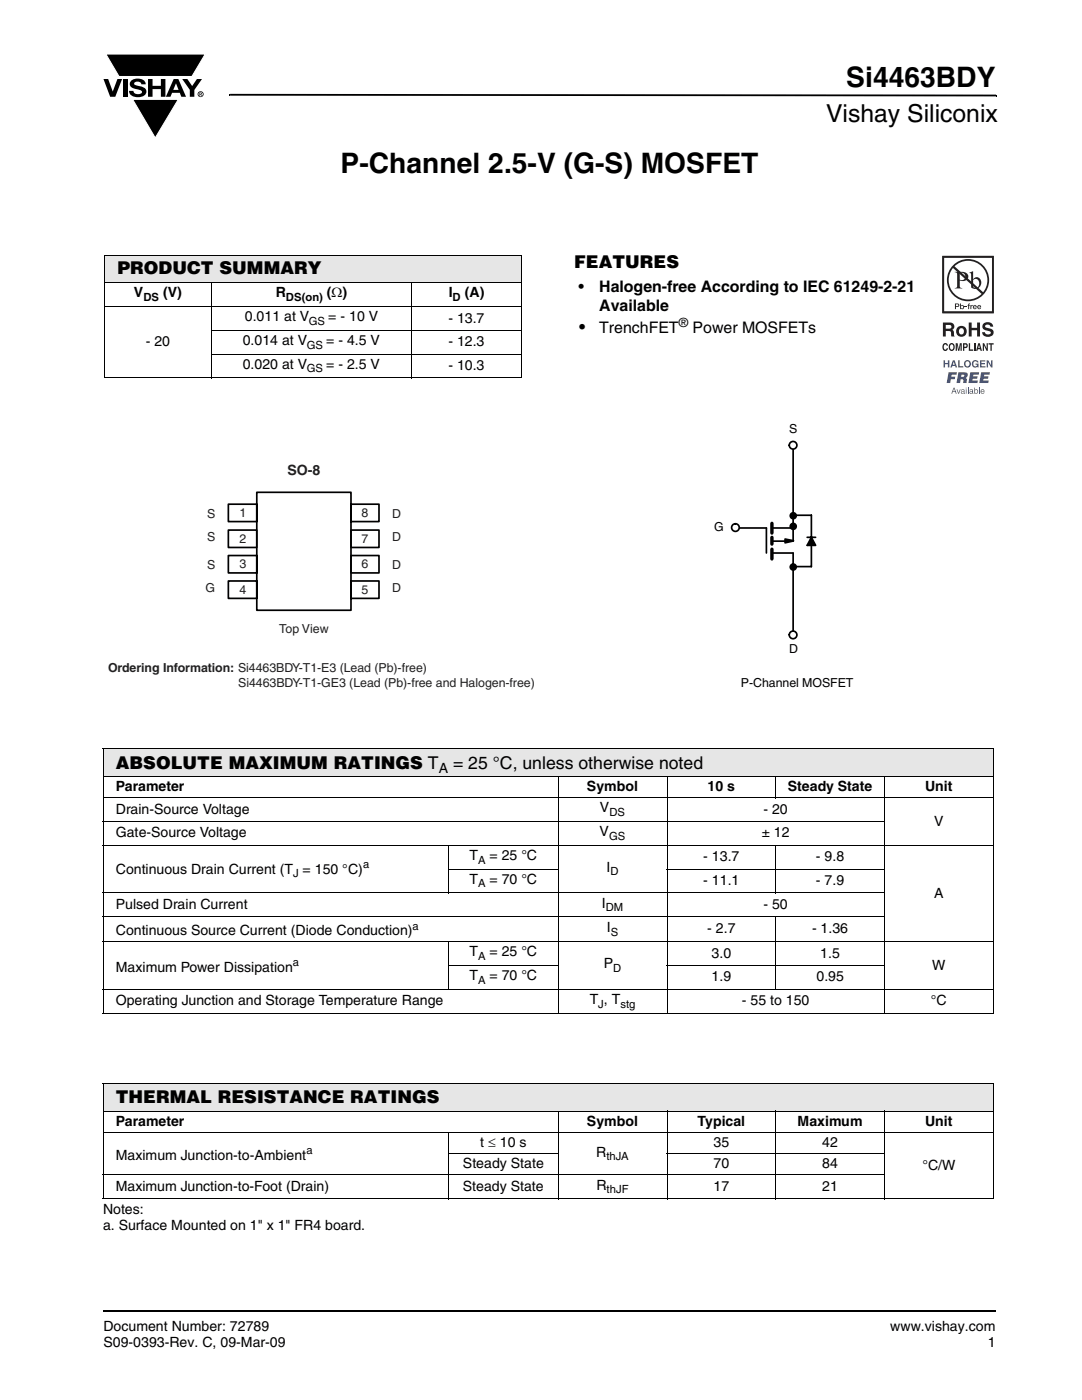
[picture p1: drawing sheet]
<svg xmlns="http://www.w3.org/2000/svg" width="216mm" height="279mm" viewBox="0 0 216 279" stroke-linecap="round" stroke-linejoin="round" font-family="sans-serif">
<g fill="#000">
<path d="M20.6 15.8h1l.9 2.5 .9-2.5h1l-1.4 3.5h-1zM21.1 10.8h19.8l-2.6 4.5h-14.6zM24.5 15.8h.9v3.5h-.9zM26.2 16.1a2.08 2.08 0 0 1 2.8 .3l.1 .4h-.9a.78 .78 0 0 0-.7-.5 .78 .78 0 0 0-.7 .4l.2 .3 1 .2a1.06 1.06 0 0 1 1.2 1 1.06 1.06 0 0 1-1.1 1.1 1.71 1.71 0 0 1-2.3-1.2h.8a.95 .95 0 0 0 .8 .7 .95 .95 0 0 0 .9-.4 1.3 1.3 0 0 0-1.2-.6 1.02 1.02 0 0 1-1-.6 1.02 1.02 0 0 1 .1-1.1zM29.5 15.8h.9v1.3h1.7v-1.3h.9v3.5h-.9v-1.5h-1.7v1.5h-.9zM26.5 19.8h9.1l-4.6 7.7zM36.4 15.8h1l.9 1.4 1-1.4h1l-1.5 2.2v1.3h-.9v-1.4zM45.7 18.7h.2v.4h-.2zM45.9 18.7l152.9 .2v.3l-152.9-.1zM198.8 18.9h.1v.3h-.1zM20.5 261.5h.1v.4h-.1z"/>
<path d="M35.1 16.6l-.5 1.3h1zM34.7 15.8h.9l1.5 3.5h-.9l-.3-.8h-1.6l-.3 .8h-.9z"/>
<path d="M39.9 18.6v.1h.2v-.1zM39.8 18.5h.4l.1 .2-.2 .1 .2 .3-.3-.3-.1 .3h-.1zM39.6 18.8a.45 .45 0 0 0 .9 0 .45 .45 0 0 0-.9 0zM39.4 18.8a.6 .6 0 0 1 1.2 0 .6 .6 0 0 1-1.2 0z"/>
</g>
<path d="M21.1 10.8h19.8l-2.6 4.5h-14.5zM26.5 19.8h9.1l-4.6 7.7z" fill="none" stroke="#fff" stroke-width=".2"/>
<path d="M20.6 261.7h178.2" fill="none" stroke="#000" stroke-width=".36"/>
<path d="M20.9 50.9h83.1v5.5h-83.1z" fill="#e6e6e6"/>
<path d="M20.8 50.9h83.3M20.8 56.4h83.3M20.9 51v24.3M42.2 56.3v19.2M82.1 56.3v19.2M104 51v24.3M20.8 61.2h83.3M20.8 75.4h83.3M42.1 65.9h62M42.1 70.7h62" fill="none" stroke="#000" stroke-width=".2"/>
<path d="M21.5 92.4h85.2v45.3h-85.2z" fill="#fff"/>
<path d="M51.2 98.3h18.8v23.5h-18.8zM45.6 105.8h5.6v3.5h-5.6zM45.6 100.6h5.6v3.5h-5.6zM45.6 115.9h5.6v3.5h-5.6zM45.6 110.9h5.6v3.4h-5.6zM70 105.8h5.6v3.5h-5.6zM70 110.9h5.6v3.4h-5.6zM70 115.9h5.6v3.5h-5.6zM70 100.6h5.6v3.5h-5.6z" fill="none" stroke="#000" stroke-width=".34"/>
<path d="M142.5 84.2h27.8v53.5h-27.8z" fill="#fff"/>
<path d="M158.3 89.6v18.3M154 105.4h4.3" fill="none" stroke="#000" stroke-width=".34"/>
<circle cx="158.3" cy="88.9" r=".76" fill="#fff"/>
<g fill="none" stroke="#000" stroke-width=".34">
<path d="M154 108h4.3M158.3 110.4v15.5M158.3 107.9l-1.6-.3v.7l1.5-.3"/>
<circle cx="158.3" cy="88.9" r=".76"/>
</g>
<path d="M154 104.4v2" fill="none" stroke="#000" stroke-width=".68"/>
<path d="M156.7 107.6l1.6 .3-1.6 .4z" fill="#000"/>
<circle cx="158.2" cy="126.7" r=".76" fill="#fff"/>
<g fill="none" stroke="#000" stroke-width=".34">
<path d="M147.3 105.4h5.6v5M154 110.4h4.3M158.3 102.8h3.6v10.3h-3.6M161.1 107.2h1.6M161.9 107.2l.8 1.6h-1.6z"/>
<circle cx="158.2" cy="126.7" r=".76"/>
</g>
<path d="M154 107.2v1.4M154 109.6v2" fill="none" stroke="#000" stroke-width=".68"/>
<path d="M161.9 107.2l.8 1.6h-1.6z" fill="#000"/>
<circle cx="146.7" cy="105.3" r=".76" fill="#fff"/>
<g fill="none" stroke="#000" stroke-width=".34">
<circle cx="146.7" cy="105.3" r=".76"/>
<circle cx="158.3" cy="102.9" r=".59"/>
<circle cx="158.3" cy="105" r=".59"/>
<circle cx="158.3" cy="113.2" r=".59"/>
</g>
<g fill="#000">
<circle cx="158.3" cy="102.9" r=".59"/>
<circle cx="158.3" cy="105" r=".59"/>
<circle cx="158.3" cy="113.2" r=".59"/>
</g>
<path d="M20.6 149.5h177.6v5.5h-177.6z" fill="#e6e6e6"/>
<g fill="none" stroke="#000" stroke-width=".2">
<path d="M20.5 149.5h177.8M20.5 155h112.5M20.5 159.2h177.8M20.6 149.5v52.6M111.4 154.9v47.4M133.1 154.9v47.4M133.2 155h43.2M154.8 154.9v4.4M176.5 154.9v47.4M176.6 155h21.7M198.2 149.5v52.6M20.5 163.9h156.1"/>
<path d="M20.5 168.7h177.8M20.5 178.2h156.1M89.4 173.4h22.1M89.5 168.6v9.7M133 173.4h43.6M154.8 168.6v9.7M20.5 182.9h156.1M20.5 187.9h177.8M20.5 197.4h177.8M89.4 192.7h22.1M89.5 187.8v9.7M133 192.7h43.6"/>
<path d="M154.8 182.9v14.6M20.5 202.2h177.8"/>
</g>
<path d="M20.6 216.3h177.6v5.5h-177.6z" fill="#e6e6e6"/>
<g fill="none" stroke="#000" stroke-width=".2">
<path d="M20.5 216.3h177.8M20.6 216.4v22.8M198.2 216.4v22.8M20.5 221.8h112.5M20.5 226h177.8M20.5 234.5h156.1M20.5 239.2h177.8M89.4 230.3h22.1M89.5 225.9v13.4M111.4 221.7v17.6M133 230.3h43.6M133.1 221.7v17.6"/>
<path d="M133.2 221.8h43.2M154.8 221.7v17.6M176.5 221.7v17.6M176.6 221.8h21.7"/>
</g>
<g fill="#fff">
<path d="M185.9 45.3h14.5v39.1h-14.5z"/>
<path d="M188 51.1h10.3v27.5h-10.3z"/>
</g>
<path d="M188.4 51.4h9.5v10.8h-9.5zM188 51.1v11.4h10.3v-11.4z" fill="#201d1e"/>
<g fill="#3853a3">
<path d="M188.3 71.9h.3v.5h.5v-.5h.3v1.4h-.3v-.6h-.5v.6h-.3z"/>
<path d="M191.2 71.9h.3v1.2h.7v.2h-1z"/>
<path d="M194.1 72.1a.68 .68 0 0 1 1.2 .2l-.9-.1a.55 .55 0 0 0-.2 .5 .55 .55 0 0 0 .4 .4l.4-.3h-.3v-.2h.6v.7h-.2l-.1-.1a.71 .71 0 0 1-1-.1 .71 .71 0 0 1 .1-1z"/>
<path d="M195.5 71.9h1.1v.2h-.8v.4h.7v.2h-.7v.4h.8v.2h-1.1z"/>
<path d="M196.9 71.9h.3l.6 1v-1h.2v1.4h-.3l-.5-1v1h-.3z"/>
<path d="M189.3 74.3h1.7l-.1 .5h-1l-.1 .4h.8l-.1 .5h-.8l-.1 .7h-.7z"/>
<path d="M193.6 74.3h1.8l-.1 .5h-1.1v.3h.9l-.1 .5h-.9l-.1 .3h1.1l-.1 .5h-1.8z"/>
<path d="M195.8 74.3h1.7v.5h-1.1l-.1 .3h.9l-.1 .5h-.8l-.1 .3h1.1l-.1 .5h-1.8z"/>
<path d="M190.9 77.7h.1l.3 .7 .2-.7h.2l-.3 .9h-.2z"/>
<path d="M193.1 77.4h.1v1.2h-.1z"/>
<path d="M195.3 77.4h.2v1.2h-.2z"/>
<path d="M190.3 72.2l-.2 .6h.4zM190.1 71.9h.4l.5 1.4h-.3l-.1-.3h-.6l-.1 .3h-.3z"/>
<path d="M192.6 72.6a.47 .47 0 0 0 .9 0 .47 .47 0 0 0-.9 0zM192.3 72.6a.75 .75 0 0 1 1.5 0 .75 .75 0 0 1-1.5 0z"/>
<path d="M191.9 74.8l-.1 .4 .6-.1-.1-.3zM191.2 74.3l1.8 .1a.63 .63 0 0 1-.4 1l.3 .3v.7h-.7v-.6l-.3-.1h-.2l-.1 .7h-.7z"/>
<path d="M190.4 77.5l-.2 .6h.3zM190.3 77.4h.2l.4 1.2h-.2l-.1-.4h-.5l-.1 .4h-.2z"/>
<path d="M191.9 78.2v.2l.1 .1 .2-.1 .1-.3zM191.8 77.8l.3-.1 .3 .1 .2 .8-.8-.1v-.4l.5-.2-.2-.1-.3 .2z"/>
<path d="M192.7 77.7h.2v.9h-.2zM192.7 77.4h.2v.1h-.2z"/>
<path d="M193.6 78.2v.2l.1 .1 .2-.1 .1-.3zM193.5 77.8l.3-.1 .3 .1 .2 .8-.8-.1v-.4l.5-.2-.2-.1-.3 .2z"/>
<path d="M194.4 78.1a.35 .35 0 0 0 .7 0 .35 .35 0 0 0-.7 0zM194.4 77.4h.1v.4a.4 .4 0 0 1 .7 .3 .4 .4 0 0 1-.7 .4l-.1 .1z"/>
<path d="M195.9 77.9l-.1 .2h.5l-.1-.3zM195.8 77.7h.5l.1 .2 .1 .3h-.7l.3 .3 .3-.2-.2 .3a.47 .47 0 0 1-.5-.3 .47 .47 0 0 1 .1-.6z"/>
</g>
<g fill="#231f20">
<path d="M193.3 64.4h.6v1h1.1v-1h.6v2.8h-.6v-1.3h-1.1v1.3h-.6z"/>
<path d="M196.3 64.5a1.15 1.15 0 0 1 1.9 .7h-.6v-.2a.68 .68 0 0 0-1-.1v.4l.3 .1a1.29 1.29 0 0 1 1.4 .9 1.17 1.17 0 0 1-1.2 .9 1.17 1.17 0 0 1-1.1-.9h.5l.1 .2a.67 .67 0 0 0 1.1-.1l-.2-.3-.6-.1a.82 .82 0 0 1-.8-.5 .82 .82 0 0 1 .2-1z"/>
<path d="M188.2 68.7l.4-.2h.3l.3 .5-.7-.2a.66 .66 0 0 0 .1 1l.3-.3h.3a.54 .54 0 0 1-.5 .6 .54 .54 0 0 1-.6-.5z"/>
<path d="M190.7 68.5h.4l.2 1.2 .2-1.2h.4v1.5h-.2v-1.3l-.3 1.3h-.2l-.3-1.3v1.3h-.2z"/>
<path d="M193.3 68.5h.3v1.2h.6v.3h-.9z"/>
<path d="M194.4 68.5h.2v1.5h-.2z"/>
<path d="M196.1 68.5h.3l.5 1.1v-1.1h.2v1.5h-.2l-.6-1.1v1.1h-.2z"/>
<path d="M197.3 68.5h1v.3h-.4v1.2h-.3v-1.2h-.3z"/>
<path d="M192.5 61.2h.5v.1h-.5z"/>
<path d="M193.3 60.6h.2l-.1 .2 .1 .1v.1h-.1v.7h-.2v-.7h-.1z"/>
<path d="M193.6 60.9h.2v.1l.3-.1v.1l-.2 .1-.1 .6h-.2z"/>
<path d="M188.7 64.8v.8h1a.39 .39 0 0 0 0-.7zM188.1 64.4h1.5a.79 .79 0 0 1 .7 .4 .79 .79 0 0 1-.1 .9l-.2 .1a.98 .98 0 0 1 .4 1.2l.1 .2h-.7l-.2-1.1h-.9v1.1h-.6z"/>
<path d="M191.6 65.6a.63 .63 0 0 0-.2 .7 .63 .63 0 0 0 .7 .4 .63 .63 0 0 0 .2-.8 .63 .63 0 0 0-.7-.3zM190.8 66.1a1.09 1.09 0 0 1 2.1 0 1.09 1.09 0 0 1-2.1 0z"/>
<path d="M189.8 68.8a.64 .64 0 0 0 .1 1l.2-.1a.64 .64 0 0 0-.2-1zM189.5 68.6l.2-.1a.56 .56 0 0 1 .7 .3 .82 .82 0 0 1-.5 1.3l-.2-.1a.89 .89 0 0 1-.2-1.4z"/>
<path d="M192.4 68.8v.4l.4-.1v-.3zM192.2 68.5h.5a.5 .5 0 0 1 .4 .5 .5 .5 0 0 1-.4 .5h-.3v.5h-.2z"/>
<path d="M195.3 68.8l-.1 .6h.3zM195.2 68.5h.3l.4 1.5h-.2l-.1-.3h-.5l-.1 .3h-.2z"/>
<path d="M188.4 51.4h9.5v10.8h-9.5zM188 51.1v11.4h10.3v-11.4z"/>
<path d="M190.7 60.7v.4h.5v-.3zM190.6 60.6h.7l.1 .3-.1 .3-.6 .1v.4h-.1z"/>
<path d="M191.7 61.3a.26 .26 0 0 0 .5 0 .26 .26 0 0 0-.5 0zM191.6 60.6h.2v.4a.38 .38 0 0 1 .5 0 .38 .38 0 0 1 0 .6 .38 .38 0 0 1-.6 0l-.1 .1z"/>
<path d="M194.4 61.1l-.1 .1h.4l-.2-.2zM194.3 60.9h.4l.2 .4h-.6l.1 .2 .5-.1a.42 .42 0 0 1-.7 .2 .42 .42 0 0 1 .1-.7z"/>
<path d="M195.2 61.1v.1h.4l-.2-.2zM195.2 60.9h.4l.2 .4h-.6v.2l.6-.1a.42 .42 0 0 1-.7 .2 .42 .42 0 0 1 .1-.7z"/>
<path d="M191.5 54.5v1.3a.75 .75 0 0 0 1.1-.6 .75 .75 0 0 0-1.1-.7zM190.5 54.3a2.81 2.81 0 0 1 2.5 .3 .97 .97 0 0 1-.1 1.2 .97 .97 0 0 1-1.2 .2h-.2v1.1l.1 .2 .4 .3h-1.5l.3-.2 .2-.3v-2.3l-.1-.3z"/>
<path d="M194.2 55.9v1.4l.1 .1a.72 .72 0 0 0 .8-.1 .72 .72 0 0 0 .3-.7 .72 .72 0 0 0-.4-.8 .72 .72 0 0 0-.8 .1zM193.4 54.4l.8-.3v1.7a.89 .89 0 0 1 1.1-.4 .89 .89 0 0 1 .5 1 1.23 1.23 0 0 1-.7 1.2 1.23 1.23 0 0 1-1.3-.2v-2.7z"/>
<path d="M190.5 53.2a3.9 3.9 0 0 1 5.3-.2 3.9 3.9 0 0 1 .4 5.3zM190.2 53.5l5.7 5.2a3.9 3.9 0 0 1-5.3 .1 3.9 3.9 0 0 1-.4-5.3zM188.9 55.9a4.2 4.2 0 0 0 8.5 0 4.2 4.2 0 0 0-8.5 0z"/>
</g>
<g font-size="5.6">
<text x="168.9" y="17.4">Si4463BDY</text>
<text x="68" y="34.5">P-Channel 2.5-V (G-S) MOSFET</text>
</g>
<text font-size="4.9" x="164.8" y="24.4">Vishay Siliconix</text>
<g font-size="3.5">
<text x="114.6" y="53.5">FEATURES</text>
<text x="23.4" y="54.8">PRODUCT SUMMARY</text>
<text x="115.5" y="66.5">•</text>
<text x="23.1" y="153.4">ABSOLUTE MAXIMUM RATINGS T</text>
<text x="90.4" y="153.4">= 25 °C, unless otherwise noted</text>
<text x="23.1" y="220.2">THERMAL RESISTANCE RATINGS</text>
</g>
<g font-size="3.2">
<text x="115.4" y="58.2">•</text>
<text x="119.6" y="58.2">Halogen-free According to IEC 61249-2-21</text>
<text x="119.6" y="62.1">Available</text>
<text x="119.6" y="66.5">TrenchFET</text>
<text x="138.2" y="66.5">Power MOSFETs</text>
</g>
<g font-size="2.8">
<text x="26.7" y="59.4">V</text>
<text x="32.5" y="59.4">(V)</text>
<text x="55" y="59.4">R</text>
<text x="65.2" y="59.4">(Ω)</text>
<text x="89.5" y="59.4">I</text>
<text x="92.7" y="59.4">(A)</text>
<text x="48.9" y="64.1">0.011 at V</text>
<text x="65.5" y="64.1">= - 10 V</text>
<text x="89.5" y="64.4">- 13.7</text>
<text x="29.1" y="69.1">- 20</text>
<text x="48.5" y="68.9">0.014 at V</text>
<text x="65.1" y="68.9">= - 4.5 V</text>
<text x="89.5" y="69.1">- 12.3</text>
<text x="48.5" y="73.6">0.020 at V</text>
<text x="65.1" y="73.6">= - 2.5 V</text>
<text x="89.5" y="73.9">- 10.3</text>
<text x="87.5" y="154.3">A</text>
<text x="23.1" y="157.9">Parameter</text>
<text x="117.1" y="157.9">Symbol</text>
<text x="141.2" y="157.9">10 s</text>
<text x="157.2" y="157.9">Steady State</text>
<text x="184.6" y="157.9">Unit</text>
<text x="23.1" y="167.1">Gate-Source Voltage</text>
<text x="23.1" y="162.4">Drain-Source Voltage</text>
<text x="119.7" y="166.9">V</text>
<text x="119.7" y="162.1">V</text>
<text x="152" y="167.1">± 12</text>
<text x="152.4" y="162.4">- 20</text>
<text x="186.4" y="164.8">V</text>
<text x="93.7" y="171.6">T</text>
<text x="97.7" y="171.6">= 25 °C</text>
<text x="140.3" y="171.9">- 13.7</text>
<text x="162.8" y="171.9">- 9.8</text>
<text x="23.1" y="174.4">Continuous Drain Current (T = 150 °C)</text>
<text x="93.7" y="176.4">T</text>
<text x="97.7" y="176.4">= 70 °C</text>
<text x="121" y="174">I</text>
<text x="140.3" y="176.6">- 11.1</text>
<text x="162.8" y="176.6">- 7.9</text>
<text x="186.4" y="179.1">A</text>
<text x="23.1" y="181.4">Pulsed Drain Current</text>
<text x="120.1" y="181.1">I</text>
<text x="121.1" y="186">I</text>
<text x="152.4" y="181.4">- 50</text>
<text x="23.1" y="186.6">Continuous Source Current (Diode Conduction)</text>
<text x="93.7" y="190.9">T</text>
<text x="97.7" y="190.9">= 25 °C</text>
<text x="141.1" y="186.3">- 2.7</text>
<text x="142" y="191.1">3.0</text>
<text x="162" y="186.3">- 1.36</text>
<text x="163.7" y="191.1">1.5</text>
<text x="23.1" y="193.9">Maximum Power Dissipation</text>
<text x="93.7" y="195.6">T</text>
<text x="97.7" y="195.6">= 70 °C</text>
<text x="120.5" y="193.3">P</text>
<text x="142" y="195.9">1.9</text>
<text x="162.9" y="195.9">0.95</text>
<text x="186" y="193.5">W</text>
<text x="23.1" y="200.6">Operating Junction and Storage Temperature Range</text>
<text x="117.7" y="200.4">T , T</text>
<text x="148" y="200.6">- 55 to 150</text>
<text x="185.8" y="200.6">°C</text>
<text x="23.1" y="224.7">Parameter</text>
<text x="117.1" y="224.7">Symbol</text>
<text x="139.2" y="224.7">Typical</text>
<text x="159.2" y="224.7">Maximum</text>
<text x="184.6" y="224.7">Unit</text>
<text x="23.1" y="231.5">Maximum Junction-to-Ambient</text>
<text x="92.4" y="233.2">Steady State</text>
<text x="95.8" y="229">t ≤ 10 s</text>
<text x="119" y="230.8">R</text>
<text x="142.4" y="229">35</text>
<text x="142.4" y="233.2">70</text>
<text x="164.1" y="229">42</text>
<text x="164.1" y="233.2">84</text>
<text x="184" y="233.4">°C/W</text>
<text x="23.1" y="237.7">Maximum Junction-to-Foot (Drain)</text>
<text x="92.3" y="237.7">Steady State</text>
<text x="119" y="237.4">R</text>
<text x="142.4" y="237.7">17</text>
<text x="164.1" y="237.7">21</text>
<text x="20.6" y="242.2">Notes:</text>
<text x="20.6" y="245.5">a. Surface Mounted on 1&quot; x 1&quot; FR4 board.</text>
<text x="20.6" y="265.6">Document Number: 72789</text>
<text x="20.6" y="268.8">S09-0393-Rev. C, 09-Mar-09</text>
<text x="177.7" y="265.6">www.vishay.com</text>
<text x="197.1" y="268.8">1</text>
</g>
<text font-size="2.8" fill="#231f20" x="57.3" y="94.8">SO-8</text>
<g font-size="2.5">
<text x="135.4" y="65.3">®</text>
<text x="157.5" y="86.5">S</text>
<text x="142.5" y="106">G</text>
<text x="157.5" y="130.3">D</text>
<text x="147.8" y="137.1">P-Channel MOSFET</text>
</g>
<g font-size="2.5" fill="#231f20">
<text x="41.3" y="103.3">S</text>
<text x="41.3" y="107.9">S</text>
<text x="47.8" y="103.2">1</text>
<text x="72.2" y="103.2">8</text>
<text x="78.3" y="107.9">D</text>
<text x="78.3" y="103.3">D</text>
<text x="41.3" y="113.5">S</text>
<text x="47.8" y="108.3">2</text>
<text x="47.8" y="113.4">3</text>
<text x="72.2" y="113.4">6</text>
<text x="72.2" y="108.3">7</text>
<text x="78.3" y="113.5">D</text>
<text x="41" y="118.1">G</text>
<text x="47.8" y="118.5">4</text>
<text x="72.2" y="118.5">5</text>
<text x="78.3" y="118.1">D</text>
<text x="55.7" y="126.4">Top View</text>
<text x="21.6" y="134.2">Ordering Information: Si4463BDY-T1-E3 (Lead (Pb)-free)</text>
<text x="47.5" y="137.1">Si4463BDY-T1-GE3 (Lead (Pb)-free and Halogen-free)</text>
</g>
<g font-size="2.2">
<text x="28.6" y="60">DS</text>
<text x="57.1" y="60">DS(on)</text>
<text x="61.6" y="64.8">GS</text>
<text x="90.3" y="60">D</text>
<text x="61.2" y="69.6">GS</text>
<text x="61.2" y="74.3">GS</text>
<text x="121.5" y="167.6">GS</text>
<text x="121.6" y="162.8">DS</text>
<text x="72.4" y="173.2">a</text>
<text x="95.4" y="172.3">A</text>
<text x="58.5" y="175.1">J</text>
<text x="95.4" y="177.1">A</text>
<text x="121.8" y="174.7">D</text>
<text x="82.3" y="185.5">a</text>
<text x="120.9" y="181.8">DM</text>
<text x="95.4" y="191.6">A</text>
<text x="121.9" y="186.7">S</text>
<text x="58.5" y="192.7">a</text>
<text x="95.4" y="196.3">A</text>
<text x="122.4" y="194">D</text>
<text x="119.4" y="201.1">J</text>
<text x="123.8" y="201.1">stg</text>
<text x="61.1" y="230.3">a</text>
<text x="121" y="231.5">thJA</text>
<text x="121.1" y="238.1">thJF</text>
</g>
</svg>
